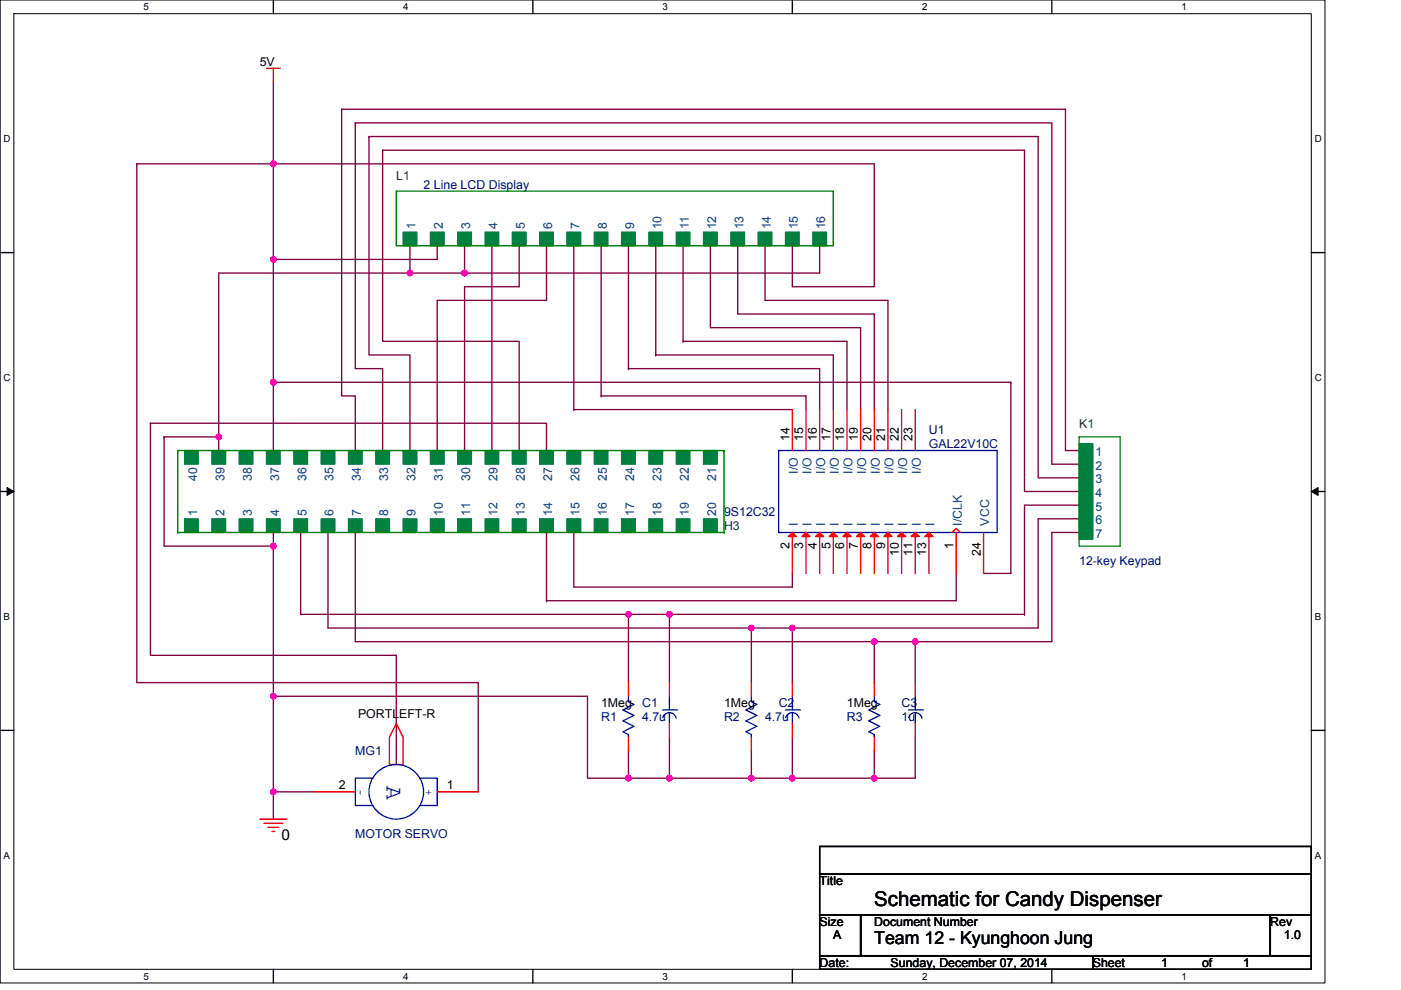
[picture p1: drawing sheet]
<svg xmlns="http://www.w3.org/2000/svg" width="297mm" height="210mm" viewBox="0 0 297 210" stroke-linecap="round" stroke-linejoin="round" font-family="sans-serif">
<path d="M0 0h280.9v208.5h-280.9zM2.9 2.9h275.1v202.7h-275.1z" fill="none" stroke="#000" stroke-width=".21"/>
<g fill="#fff">
<path d="M30.4 .3h1.2v2.3h-1.2z"/>
<path d="M30.4 205.9h1.2v2.3h-1.2z"/>
</g>
<path d="M58 0v2.9M58 205.6v2.9" fill="none" stroke="#000" stroke-width=".29"/>
<g fill="#fff">
<path d="M85.5 .3h1.1v2.3h-1.1z"/>
<path d="M85.5 205.9h1.1v2.3h-1.1z"/>
</g>
<path d="M113 0v2.9M113 205.6v2.9" fill="none" stroke="#000" stroke-width=".29"/>
<g fill="#fff">
<path d="M140.5 .3h1.1v2.3h-1.1z"/>
<path d="M140.5 205.9h1.1v2.3h-1.1z"/>
</g>
<path d="M168 0v2.9M168 205.6v2.9" fill="none" stroke="#000" stroke-width=".29"/>
<g fill="#fff">
<path d="M195.5 .3h1.2v2.3h-1.2z"/>
<path d="M195.5 205.9h1.2v2.3h-1.2z"/>
</g>
<path d="M223 0v2.9M223 205.6v2.9" fill="none" stroke="#000" stroke-width=".29"/>
<g fill="#fff">
<path d="M250.5 .3h1.2v2.3h-1.2z"/>
<path d="M250.5 205.9h1.2v2.3h-1.2z"/>
<path d="M.8 28.2h1.5v2.4h-1.5z"/>
<path d="M278.7 28.2h1.5v2.4h-1.5z"/>
<path d="M.8 78.9h1.5v2.3h-1.5z"/>
<path d="M278.7 78.9h1.5v2.3h-1.5z"/>
</g>
<path d="M0 53.6h2.9M278 53.6h2.9" fill="none" stroke="#000" stroke-width=".29"/>
<g fill="#fff">
<path d="M.8 129.6h1.4v2.3h-1.4z"/>
<path d="M278.7 129.6h1.4v2.3h-1.4z"/>
</g>
<path d="M0 104.2h2.9M278 104.2h2.9" fill="none" stroke="#000" stroke-width=".29"/>
<path d="M1.5 103.4l1.4 .8-1.4 .9zM278 104.2l1.5-.8v1.7z" fill="#000" stroke="#000" stroke-width=".21"/>
<g fill="#fff">
<path d="M.8 180.3h1.4v2.3h-1.4z"/>
<path d="M278.7 180.3h1.4v2.3h-1.4z"/>
</g>
<path d="M0 154.9h2.9M278 154.9h2.9M173.8 179.5h104.2v5.8h-104.2zM173.8 185.3h104.2v8.7h-104.2zM173.8 194h8.7v8.7h-8.7zM182.5 194h86.8v8.7h-86.8zM269.3 194h8.7v8.7h-8.7zM173.8 202.7h57.9v2.9h-57.9zM231.7 202.7h46.3v2.9h-46.3z" fill="none" stroke="#000" stroke-width=".29"/>
<g fill="none" stroke="#800040" stroke-width=".29">
<path d="M58 17.4v17.4M29 34.8h29M29 34.8h.1M29 34.8v110h72.4v23.2M58 34.8h127.4v26h-17.4v-8.7M58 34.8h.1M58 34.8v20.2M72.4 23.2h.1M72.4 23.2h153.5v72.4h2.9M72.4 23.2v60.8h2.9v11.6M75.3 26.1h.1M75.3 26.1h147.7v72.4h5.8"/>
<path d="M75.3 26.1v52.1h5.8v17.4M78.2 29h.1M78.2 29h141.9v72.4h8.7M78.2 29v46.3h8.7v20.3M81.1 31.9v40.5h29v23.2M81.1 31.9h.1M81.1 31.9h136.1v72.3h11.6M58 55v26.1M86.9 52.1v5.8M86.9 57.9h11.6M86.9 57.9h-40.5v34.8M92.7 52.1v2.9h-34.7"/>
<path d="M98.5 52.1v5.8M98.5 57.9h.1M104.3 52.1v43.5M110.1 52.1v8.7h-11.6v34.8M115.9 52.1v11.6h-23.2v31.9M121.7 52.1v34.8M127.5 52.1v31.9M133.2 52.1v26.1M139 52.1v23.2M144.8 52.1v20.3M150.6 52.1v17.4h31.9v17.4M156.4 52.1v14.5h29v20.3"/>
<path d="M162.2 52.1v11.6h26.1v23.2M173.8 52.1v5.8h-75.3M133.2 78.2h.1M133.2 78.2h40.6v8.7M139 75.3h37.7v11.6M139 75.3h.1M144.8 72.4h.1M144.8 72.4h34.8v14.5M31.9 89.8h.1M31.9 89.8v49.2h52.1v23.2M31.9 89.8h84v5.8M34.8 92.7h11.6v2.9"/>
<path d="M34.8 92.7h.1M34.8 92.7v23.1h23.2M58 81.1h.1M58 81.1v14.5M58 81.1h156.3M121.7 86.9h.1M121.7 86.9h46.3M127.5 84h43.4v2.9M127.5 84h.1M214.3 81.1v40.5h-5.8M214.3 81.1h.1M58 112.9v2.9"/>
<path d="M58 115.8v31.9M63.7 112.9v17.4h69.5M69.5 112.9v20.3h89.8M75.3 112.9v23.2h110.1M115.9 112.9v14.5M121.7 112.9v11.6h46.3v-2.9M228.8 107.1h-11.6v23.2M228.8 110h-8.7v23.2h-52.1v11.6M228.8 112.9h-5.8v23.2h-28.9v8.7M115.9 127.4h.1M141.9 130.3h-8.7v14.5M141.9 130.3v14.5"/>
<path d="M141.9 130.3h75.3M159.3 133.2h.1M168 133.2h-8.7v11.6M185.4 136.1h.1M194.1 136.1h-8.7v8.7M202.7 121.6v5.8h-86.8M217.2 130.3h.1M58 147.7h66.6v17.4h8.6M58 147.7v20.3M133.2 159.3v5.8h8.7M141.9 156.4v8.7M159.3 159.3v5.8h8.7"/>
<path d="M168 156.4v8.7h17.4M194.1 156.4v8.7h-8.7v-5.8M58 168v5.7M58 168h8.6M141.9 165.1h17.4M159.3 165.1h.1"/>
</g>
<g fill="#f0f" stroke="#f0f" stroke-width=".29">
<circle cx="46.4" cy="92.7" r=".58"/>
<circle cx="58" cy="115.8" r=".58"/>
<circle cx="58" cy="81.1" r=".58"/>
<circle cx="86.9" cy="57.9" r=".58"/>
<circle cx="58" cy="55" r=".58"/>
<circle cx="58" cy="34.7" r=".58"/>
<circle cx="98.5" cy="57.9" r=".58"/>
<circle cx="159.3" cy="133.2" r=".58"/>
<circle cx="185.4" cy="136.1" r=".58"/>
<circle cx="58" cy="147.7" r=".58"/>
<circle cx="58" cy="167.9" r=".58"/>
<circle cx="185.4" cy="165.1" r=".58"/>
<circle cx="168" cy="165.1" r=".58"/>
<circle cx="141.9" cy="165.1" r=".58"/>
<circle cx="159.3" cy="165.1" r=".58"/>
<circle cx="133.2" cy="165.1" r=".58"/>
<circle cx="133.2" cy="130.3" r=".58"/>
<circle cx="141.9" cy="130.3" r=".58"/>
<circle cx="168" cy="133.2" r=".58"/>
<circle cx="194" cy="136.1" r=".58"/>
</g>
<g fill="none" stroke="#f00" stroke-width=".29">
<path d="M56.5 14.5h2.9M58 14.5v2.9M168 86.9v8.7M170.9 86.9v8.7M173.8 86.9v8.7M176.7 86.9v8.7M179.6 86.9v8.7M182.5 86.9v8.7M185.4 86.9v8.7M188.3 86.9v8.7M191.2 86.9v8.7M194.1 86.9v8.7"/>
<path d="M168 112.9v8.7M170.9 112.9v8.7M173.8 112.9v8.7M176.7 112.9v8.7M179.6 112.9v8.7M182.5 112.9v8.7M185.4 112.9v8.7M188.3 112.9v8.7M191.2 112.9v8.7M194.1 112.9v8.7M196.9 112.9v8.7M201.9 112.9l.8-.8 .9 .8"/>
<path d="M202.7 112.9v8.7M208.5 112.9v8.7M84 153.5l1.5 2.9v5.8h-2.9v-5.8zM133.2 144.8v2.9M133.2 156.4v2.9M141.9 144.8v2.9M141.9 153.5v2.9M159.3 144.8v2.9M159.3 156.4v2.9M168 144.8v2.9M168 153.5v2.9M185.4 144.8v2.9"/>
<path d="M185.4 156.4v2.9M194.1 144.8v2.9M194.1 153.5v2.9M55.1 173.7h5.8M55.9 174.6h4.1M56.8 175.5h2.3M57.7 176.3h.5M66.6 168h8.7M92.7 168h8.7"/>
</g>
<g fill="none" stroke="#00f" stroke-width=".29">
<path d="M165.1 95.6h46.3v17.3h-46.3zM133.2 147.7v1.1l1.2 .6-2.3 1.2 2.3 1.1-2.3 1.2 2.3 1.2-2.3 1.1 1.1 .6v.6M140.5 150.6h3.2M140.5 152.2a1.45 1.45 0 0 1 1.5-1 1.45 1.45 0 0 1 1.3 1.1M141.9 147.7v2.9M141.9 151.2v2.3M159.3 147.7v1.1l1.2 .6-2.4 1.2 2.4 1.1-2.4 1.2 2.4 1.2-2.4 1.1 1.2 .6v.6M166.5 150.6h3.2M166.6 152.2a1.45 1.45 0 0 1 1.4-1 1.45 1.45 0 0 1 1.4 1.1M168 147.7v2.9M168 151.2v2.3M185.4 147.7v1.1l1.1 .6-2.3 1.2 2.3 1.1-2.3 1.2 2.3 1.2-2.3 1.1 1.2 .6v.6"/>
<path d="M192.6 150.6h3.2M192.6 152.2a1.45 1.45 0 0 1 1.5-1 1.45 1.45 0 0 1 1.4 1.1M194.1 147.7v2.9M194.1 151.2v2.3M79.1 165.1h-3.8v5.7h3.8M88.9 165.1h3.8v5.7h-3.8"/>
<circle cx="84" cy="167.9" r="5.8"/>
</g>
<g fill="#008040" stroke="#008040" stroke-width=".29">
<path d="M85.5 49.2h2.9v2.9h-2.9z" fill-rule="evenodd"/>
<path d="M91.3 49.2h2.9v2.9h-2.9z" fill-rule="evenodd"/>
<path d="M97 49.2h2.9v2.9h-2.9z" fill-rule="evenodd"/>
<path d="M102.8 49.2h2.9v2.9h-2.9z" fill-rule="evenodd"/>
<path d="M108.6 49.2h2.9v2.9h-2.9z" fill-rule="evenodd"/>
<path d="M114.4 49.2h2.9v2.9h-2.9z" fill-rule="evenodd"/>
<path d="M120.2 49.2h2.9v2.9h-2.9z" fill-rule="evenodd"/>
<path d="M126 49.2h2.9v2.9h-2.9z" fill-rule="evenodd"/>
<path d="M131.8 49.2h2.9v2.9h-2.9z" fill-rule="evenodd"/>
<path d="M137.6 49.2h2.9v2.9h-2.9z" fill-rule="evenodd"/>
<path d="M143.4 49.2h2.9v2.9h-2.9z" fill-rule="evenodd"/>
<path d="M149.2 49.2h2.9v2.9h-2.9z" fill-rule="evenodd"/>
<path d="M155 49.2h2.9v2.9h-2.9z" fill-rule="evenodd"/>
<path d="M160.8 49.2h2.8v2.9h-2.8z" fill-rule="evenodd"/>
<path d="M166.5 49.2h2.9v2.9h-2.9z" fill-rule="evenodd"/>
<path d="M172.3 49.2h2.9v2.9h-2.9z" fill-rule="evenodd"/>
<path d="M39.1 110h2.9v2.9h-2.9z" fill-rule="evenodd"/>
<path d="M44.9 110h2.9v2.9h-2.9z" fill-rule="evenodd"/>
<path d="M50.7 110h2.9v2.9h-2.9z" fill-rule="evenodd"/>
<path d="M56.5 110h2.9v2.9h-2.9z" fill-rule="evenodd"/>
<path d="M62.3 110h2.9v2.9h-2.9z" fill-rule="evenodd"/>
<path d="M68.1 110h2.9v2.9h-2.9z" fill-rule="evenodd"/>
<path d="M73.9 110h2.9v2.9h-2.9z" fill-rule="evenodd"/>
<path d="M79.7 110h2.9v2.9h-2.9z" fill-rule="evenodd"/>
<path d="M85.5 110h2.9v2.9h-2.9z" fill-rule="evenodd"/>
<path d="M91.3 110h2.9v2.9h-2.9z" fill-rule="evenodd"/>
<path d="M97 110h2.9v2.9h-2.9z" fill-rule="evenodd"/>
<path d="M102.8 110h2.9v2.9h-2.9z" fill-rule="evenodd"/>
<path d="M108.6 110h2.9v2.9h-2.9z" fill-rule="evenodd"/>
<path d="M114.4 110h2.9v2.9h-2.9z" fill-rule="evenodd"/>
<path d="M120.2 110h2.9v2.9h-2.9z" fill-rule="evenodd"/>
<path d="M126 110h2.9v2.9h-2.9z" fill-rule="evenodd"/>
<path d="M131.8 110h2.9v2.9h-2.9z" fill-rule="evenodd"/>
<path d="M137.6 110h2.9v2.9h-2.9z" fill-rule="evenodd"/>
<path d="M143.4 110h2.9v2.9h-2.9z" fill-rule="evenodd"/>
<path d="M149.2 110h2.9v2.9h-2.9z" fill-rule="evenodd"/>
<path d="M149.2 95.6h2.9v2.9h-2.9z" fill-rule="evenodd"/>
<path d="M143.4 95.6h2.9v2.9h-2.9z" fill-rule="evenodd"/>
<path d="M137.6 95.6h2.9v2.9h-2.9z" fill-rule="evenodd"/>
<path d="M131.8 95.6h2.9v2.9h-2.9z" fill-rule="evenodd"/>
<path d="M126 95.6h2.9v2.9h-2.9z" fill-rule="evenodd"/>
<path d="M120.2 95.6h2.9v2.9h-2.9z" fill-rule="evenodd"/>
<path d="M114.4 95.6h2.9v2.9h-2.9z" fill-rule="evenodd"/>
<path d="M108.6 95.6h2.9v2.9h-2.9z" fill-rule="evenodd"/>
<path d="M102.8 95.6h2.9v2.9h-2.9z" fill-rule="evenodd"/>
<path d="M97 95.6h2.9v2.9h-2.9z" fill-rule="evenodd"/>
<path d="M91.3 95.6h2.9v2.9h-2.9z" fill-rule="evenodd"/>
<path d="M85.5 95.6h2.9v2.9h-2.9z" fill-rule="evenodd"/>
<path d="M79.7 95.6h2.9v2.9h-2.9z" fill-rule="evenodd"/>
<path d="M73.9 95.6h2.9v2.9h-2.9z" fill-rule="evenodd"/>
<path d="M68.1 95.6h2.9v2.9h-2.9z" fill-rule="evenodd"/>
<path d="M62.3 95.6h2.9v2.9h-2.9z" fill-rule="evenodd"/>
<path d="M56.5 95.6h2.9v2.9h-2.9z" fill-rule="evenodd"/>
<path d="M50.7 95.6h2.9v2.9h-2.9z" fill-rule="evenodd"/>
<path d="M44.9 95.6h2.9v2.9h-2.9z" fill-rule="evenodd"/>
<path d="M39.1 95.6h2.9v2.9h-2.9z" fill-rule="evenodd"/>
<path d="M228.8 94.1h2.9v2.9h-2.9z" fill-rule="evenodd"/>
<path d="M228.8 97h2.9v2.9h-2.9z" fill-rule="evenodd"/>
<path d="M228.8 99.9h2.9v2.9h-2.9z" fill-rule="evenodd"/>
<path d="M228.8 102.8h2.9v2.9h-2.9z" fill-rule="evenodd"/>
<path d="M228.8 105.7h2.9v2.9h-2.9z" fill-rule="evenodd"/>
<path d="M228.8 108.6h2.9v2.9h-2.9z" fill-rule="evenodd"/>
<path d="M228.8 111.5h2.9v2.9h-2.9z" fill-rule="evenodd"/>
</g>
<path d="M84 40.5h92.7v11.6h-92.7zM37.7 95.6h.1M37.7 95.6h115.8M37.7 95.6v17.3M153.5 95.6h.1M153.5 95.6v17.3M228.8 92.7h8.7v23.1h-8.7zM228.8 92.7h.1M37.7 112.9h.1M37.7 112.9h115.8M153.5 112.9h.1" fill="none" stroke="#008000" stroke-width=".29"/>
<g fill="#f00" stroke="#f00" stroke-width=".29">
<path d="M167.1 113.8l.9-.9 .9 .9z"/>
<path d="M170 113.8l.9-.9 .9 .9z"/>
<path d="M172.9 113.8l.9-.9 .9 .9z"/>
<path d="M175.8 113.8l.9-.9 .8 .9z"/>
<path d="M178.7 113.8l.9-.9 .8 .9z"/>
<path d="M181.6 113.8l.9-.9 .8 .9z"/>
<path d="M184.5 113.8l.9-.9 .8 .9z"/>
<path d="M187.4 113.8l.9-.9 .8 .9z"/>
<path d="M190.3 113.8l.9-.9 .8 .9z"/>
<path d="M193.2 113.8l.9-.9 .8 .9z"/>
<path d="M196.1 113.8l.8-.9 .9 .9z"/>
</g>
<text font-size="5.2" fill="#00f" x="81.9" y="166.8" transform="rotate(90 81.9 166.8)">A</text>
<text font-size="4.3" x="185.4" y="192.1">Schematic for Candy Dispenser</text>
<text font-size="3.8" x="185.4" y="200.3">Team 12 - Kyunghoon Jung</text>
<text font-size="3.2" x="59.7" y="178.1">0</text>
<g font-size="2.6">
<text x="55.1" y="13.9">5V</text>
<text x="167.4" y="93.5" transform="rotate(-90 167.4 93.5)">14</text>
<text x="170.3" y="93.5" transform="rotate(-90 170.3 93.5)">15</text>
<text x="173.2" y="93.5" transform="rotate(-90 173.2 93.5)">16</text>
<text x="176.1" y="93.5" transform="rotate(-90 176.1 93.5)">17</text>
<text x="179" y="93.5" transform="rotate(-90 179 93.5)">18</text>
<text x="181.9" y="93.5" transform="rotate(-90 181.9 93.5)">19</text>
<text x="184.8" y="93.5" transform="rotate(-90 184.8 93.5)">20</text>
<text x="187.7" y="93.5" transform="rotate(-90 187.7 93.5)">21</text>
<text x="190.6" y="93.5" transform="rotate(-90 190.6 93.5)">22</text>
<text x="193.5" y="93.5" transform="rotate(-90 193.5 93.5)">23</text>
<text x="167.4" y="116.4" transform="rotate(-90 167.4 116.4)">2</text>
<text x="170.3" y="116.4" transform="rotate(-90 170.3 116.4)">3</text>
<text x="173.2" y="116.4" transform="rotate(-90 173.2 116.4)">4</text>
<text x="176.1" y="116.4" transform="rotate(-90 176.1 116.4)">5</text>
<text x="179" y="116.4" transform="rotate(-90 179 116.4)">6</text>
<text x="181.9" y="116.4" transform="rotate(-90 181.9 116.4)">7</text>
<text x="184.8" y="116.4" transform="rotate(-90 184.8 116.4)">8</text>
<text x="187.7" y="116.4" transform="rotate(-90 187.7 116.4)">9</text>
<text x="190.6" y="117.9" transform="rotate(-90 190.6 117.9)">10</text>
<text x="193.5" y="117.9" transform="rotate(-90 193.5 117.9)">11</text>
<text x="196.4" y="117.9" transform="rotate(-90 196.4 117.9)">13</text>
<text x="202.2" y="116.4" transform="rotate(-90 202.2 116.4)">1</text>
<text x="207.9" y="117.9" transform="rotate(-90 207.9 117.9)">24</text>
<text x="75.9" y="152.4">PORTLEFT-R</text>
<text x="127.5" y="150">1Meg</text>
<text x="153.5" y="150">1Meg</text>
<text x="179.6" y="150">1Meg</text>
<text x="71.9" y="167.4">2</text>
<text x="94.7" y="167.4">1</text>
<text x="173.8" y="187.7">Title</text>
<text x="173.8" y="196.4">Size</text>
<text x="185.4" y="196.4">Document Number</text>
<text x="269.3" y="196.4">Rev</text>
<text x="176.7" y="199.3">A</text>
<text x="272.2" y="199.3">1.0</text>
<text x="173.8" y="205.1">Date:</text>
<text x="188.8" y="205.1">Sunday, December 07, 2014</text>
<text x="231.7" y="205.1">Sheet</text>
<text x="246.2" y="205.1">1</text>
<text x="254.9" y="205.1">of</text>
<text x="263.5" y="205.1">1</text>
</g>
<g font-size="2.6" fill="#004040">
<text x="84" y="38.3">L1</text>
<text x="228.8" y="90.7">K1</text>
<text x="153.5" y="112.4">H3</text>
</g>
<g font-size="2.6" fill="#000080">
<text x="89.8" y="40">2 Line LCD Display</text>
<text x="196.9" y="92.1">U1</text>
<text x="196.9" y="95">GAL22V10C</text>
<text x="153.5" y="109.5">9S12C32</text>
<text x="228.8" y="119.9">12-key Keypad</text>
<text x="127.5" y="152.9">R1</text>
<text x="136.1" y="152.9">4.7u</text>
<text x="136.1" y="150">C1</text>
<text x="153.5" y="152.9">R2</text>
<text x="162.2" y="152.9">4.7u</text>
<text x="165.1" y="150">C2</text>
<text x="179.6" y="152.9">R3</text>
<text x="191.2" y="152.9">1u</text>
<text x="191.2" y="150">C3</text>
<text x="75.3" y="160.2">MG1</text>
<text x="75.3" y="177.8">MOTOR SERVO</text>
</g>
<g font-size="2.6" fill="#004080">
<text x="88.1" y="48.7" transform="rotate(-90 88.1 48.7)">1</text>
<text x="93.9" y="48.7" transform="rotate(-90 93.9 48.7)">2</text>
<text x="99.7" y="48.7" transform="rotate(-90 99.7 48.7)">3</text>
<text x="105.5" y="48.7" transform="rotate(-90 105.5 48.7)">4</text>
<text x="111.3" y="48.7" transform="rotate(-90 111.3 48.7)">5</text>
<text x="117.1" y="48.7" transform="rotate(-90 117.1 48.7)">6</text>
<text x="122.9" y="48.7" transform="rotate(-90 122.9 48.7)">7</text>
<text x="128.7" y="48.7" transform="rotate(-90 128.7 48.7)">8</text>
<text x="134.4" y="48.7" transform="rotate(-90 134.4 48.7)">9</text>
<text x="140.2" y="48.7" transform="rotate(-90 140.2 48.7)">10</text>
<text x="146" y="48.7" transform="rotate(-90 146 48.7)">11</text>
<text x="151.8" y="48.7" transform="rotate(-90 151.8 48.7)">12</text>
<text x="157.6" y="48.7" transform="rotate(-90 157.6 48.7)">13</text>
<text x="163.4" y="48.7" transform="rotate(-90 163.4 48.7)">14</text>
<text x="169.2" y="48.7" transform="rotate(-90 169.2 48.7)">15</text>
<text x="175" y="48.7" transform="rotate(-90 175 48.7)">16</text>
<text x="41.8" y="101.9" transform="rotate(-90 41.8 101.9)">40</text>
<text x="47.6" y="101.9" transform="rotate(-90 47.6 101.9)">39</text>
<text x="53.4" y="101.9" transform="rotate(-90 53.4 101.9)">38</text>
<text x="59.2" y="101.9" transform="rotate(-90 59.2 101.9)">37</text>
<text x="64.9" y="101.9" transform="rotate(-90 64.9 101.9)">36</text>
<text x="70.7" y="101.9" transform="rotate(-90 70.7 101.9)">35</text>
<text x="76.5" y="101.9" transform="rotate(-90 76.5 101.9)">34</text>
<text x="82.3" y="101.9" transform="rotate(-90 82.3 101.9)">33</text>
<text x="88.1" y="101.9" transform="rotate(-90 88.1 101.9)">32</text>
<text x="93.9" y="101.9" transform="rotate(-90 93.9 101.9)">31</text>
<text x="99.7" y="101.9" transform="rotate(-90 99.7 101.9)">30</text>
<text x="105.5" y="101.9" transform="rotate(-90 105.5 101.9)">29</text>
<text x="111.3" y="101.9" transform="rotate(-90 111.3 101.9)">28</text>
<text x="117.1" y="101.9" transform="rotate(-90 117.1 101.9)">27</text>
<text x="122.9" y="101.9" transform="rotate(-90 122.9 101.9)">26</text>
<text x="128.7" y="101.9" transform="rotate(-90 128.7 101.9)">25</text>
<text x="134.4" y="101.9" transform="rotate(-90 134.4 101.9)">24</text>
<text x="140.2" y="101.9" transform="rotate(-90 140.2 101.9)">23</text>
<text x="146" y="101.9" transform="rotate(-90 146 101.9)">22</text>
<text x="151.8" y="101.9" transform="rotate(-90 151.8 101.9)">21</text>
<text x="169.2" y="100.5" transform="rotate(-90 169.2 100.5)">I/O</text>
<text x="172.1" y="100.5" transform="rotate(-90 172.1 100.5)">I/O</text>
<text x="175" y="100.5" transform="rotate(-90 175 100.5)">I/O</text>
<text x="177.9" y="100.5" transform="rotate(-90 177.9 100.5)">I/O</text>
<text x="180.8" y="100.5" transform="rotate(-90 180.8 100.5)">I/O</text>
<text x="183.7" y="100.5" transform="rotate(-90 183.7 100.5)">I/O</text>
<text x="186.6" y="100.5" transform="rotate(-90 186.6 100.5)">I/O</text>
<text x="189.5" y="100.5" transform="rotate(-90 189.5 100.5)">I/O</text>
<text x="192.4" y="100.5" transform="rotate(-90 192.4 100.5)">I/O</text>
<text x="195.3" y="100.5" transform="rotate(-90 195.3 100.5)">I/O</text>
<text x="232.3" y="96.7">1</text>
<text x="232.3" y="99.6">2</text>
<text x="232.3" y="102.5">3</text>
<text x="232.3" y="105.4">4</text>
<text x="41.8" y="109.5" transform="rotate(-90 41.8 109.5)">1</text>
<text x="47.6" y="109.5" transform="rotate(-90 47.6 109.5)">2</text>
<text x="53.4" y="109.5" transform="rotate(-90 53.4 109.5)">3</text>
<text x="59.2" y="109.5" transform="rotate(-90 59.2 109.5)">4</text>
<text x="64.9" y="109.5" transform="rotate(-90 64.9 109.5)">5</text>
<text x="70.7" y="109.5" transform="rotate(-90 70.7 109.5)">6</text>
<text x="76.5" y="109.5" transform="rotate(-90 76.5 109.5)">7</text>
<text x="82.3" y="109.5" transform="rotate(-90 82.3 109.5)">8</text>
<text x="88.1" y="109.5" transform="rotate(-90 88.1 109.5)">9</text>
<text x="93.9" y="109.5" transform="rotate(-90 93.9 109.5)">10</text>
<text x="99.7" y="109.5" transform="rotate(-90 99.7 109.5)">11</text>
<text x="105.5" y="109.5" transform="rotate(-90 105.5 109.5)">12</text>
<text x="111.3" y="109.5" transform="rotate(-90 111.3 109.5)">13</text>
<text x="117.1" y="109.5" transform="rotate(-90 117.1 109.5)">14</text>
<text x="122.9" y="109.5" transform="rotate(-90 122.9 109.5)">15</text>
<text x="128.7" y="109.5" transform="rotate(-90 128.7 109.5)">16</text>
<text x="134.4" y="109.5" transform="rotate(-90 134.4 109.5)">17</text>
<text x="140.2" y="109.5" transform="rotate(-90 140.2 109.5)">18</text>
<text x="146" y="109.5" transform="rotate(-90 146 109.5)">19</text>
<text x="151.8" y="109.5" transform="rotate(-90 151.8 109.5)">20</text>
<text x="169.2" y="111.5" transform="rotate(-90 169.2 111.5)">I</text>
<text x="172.1" y="111.5" transform="rotate(-90 172.1 111.5)">I</text>
<text x="175" y="111.5" transform="rotate(-90 175 111.5)">I</text>
<text x="177.9" y="111.5" transform="rotate(-90 177.9 111.5)">I</text>
<text x="180.8" y="111.5" transform="rotate(-90 180.8 111.5)">I</text>
<text x="183.7" y="111.5" transform="rotate(-90 183.7 111.5)">I</text>
<text x="186.6" y="111.5" transform="rotate(-90 186.6 111.5)">I</text>
<text x="189.5" y="111.5" transform="rotate(-90 189.5 111.5)">I</text>
<text x="192.4" y="111.5" transform="rotate(-90 192.4 111.5)">I</text>
<text x="195.3" y="111.5" transform="rotate(-90 195.3 111.5)">I</text>
<text x="198.1" y="111.5" transform="rotate(-90 198.1 111.5)">I</text>
<text x="203.9" y="111.5" transform="rotate(-90 203.9 111.5)">I/CLK</text>
<text x="209.7" y="111.5" transform="rotate(-90 209.7 111.5)">VCC</text>
<text x="232.3" y="108.3">5</text>
<text x="232.3" y="111.2">6</text>
<text x="232.3" y="114.1">7</text>
</g>
<g font-size="2.6" fill="#00f">
<text x="75.7" y="167.4" transform="rotate(90 75.7 167.4)">-</text>
<text x="90.2" y="167.4" transform="rotate(90 90.2 167.4)">+</text>
</g>
<g font-size="2.1">
<text x="30.4" y="2.2">5</text>
<text x="85.5" y="2.2">4</text>
<text x="140.5" y="2.2">3</text>
<text x="195.5" y="2.2">2</text>
<text x="250.5" y="2.2">1</text>
<text x=".8" y="30.1">D</text>
<text x="278.7" y="30.1">D</text>
<text x=".8" y="80.8">C</text>
<text x="278.7" y="80.8">C</text>
<text x=".8" y="131.5">B</text>
<text x="278.7" y="131.5">B</text>
<text x=".8" y="182.1">A</text>
<text x="278.7" y="182.1">A</text>
<text x="30.4" y="207.8">5</text>
<text x="85.5" y="207.8">4</text>
<text x="140.5" y="207.8">3</text>
<text x="195.5" y="207.8">2</text>
<text x="250.5" y="207.8">1</text>
</g>
</svg>
